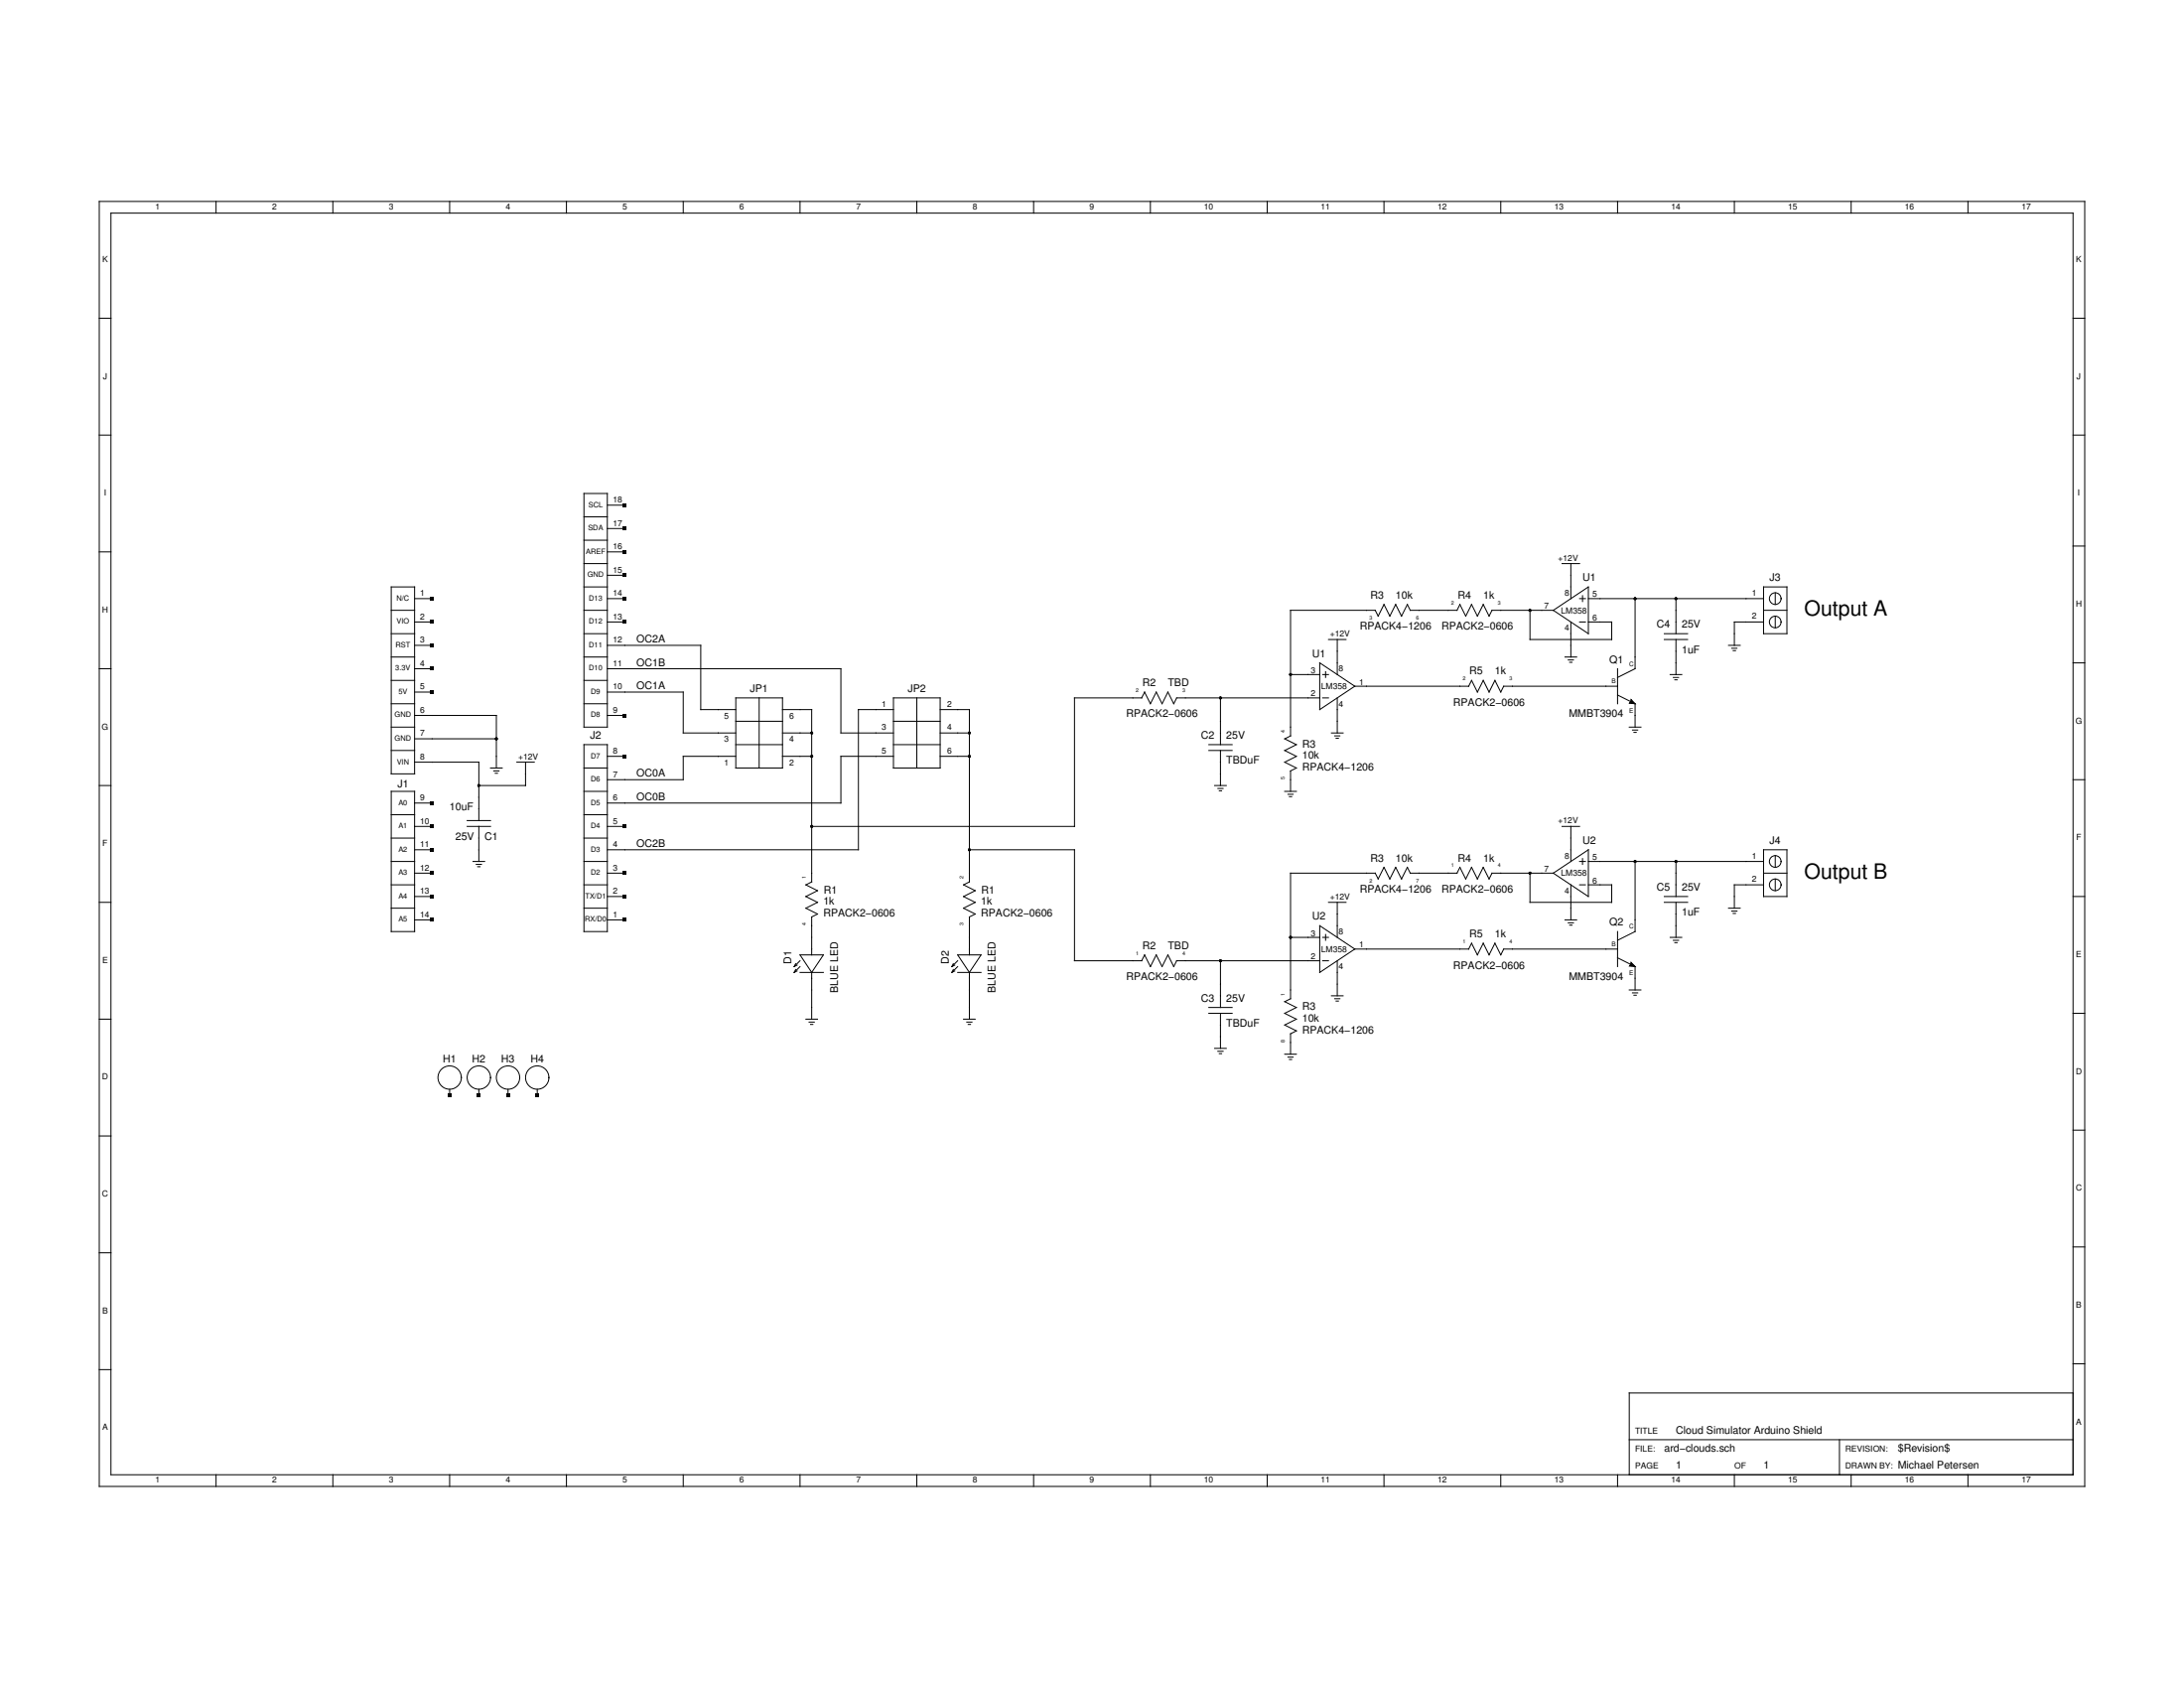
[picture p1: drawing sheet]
<svg xmlns="http://www.w3.org/2000/svg" width="279mm" height="216mm" viewBox="0 0 279 216" stroke-linecap="round" stroke-linejoin="round" font-family="sans-serif">
<g fill="none" stroke="#000" stroke-width=".13">
<path d="M12.7 25.8h254v164.3h-254zM14.2 27.3h251v161.3h-251zM27.6 25.8v1.5M42.6 25.8v1.5M57.5 25.8v1.5M72.5 25.8v1.5M87.4 25.8v1.5M102.3 25.8v1.5M117.3 25.8v1.5M132.2 25.8v1.5M147.2 25.8v1.5M162.1 25.8v1.5"/>
<path d="M177.1 25.8v1.5M192 25.8v1.5M206.9 25.8v1.5M221.9 25.8v1.5M236.8 25.8v1.5M251.8 25.8v1.5M12.7 55.6h1.5M12.7 40.7h1.5M265.2 55.6h1.5M265.2 40.7h1.5M12.7 70.6h1.5M50.1 78.1h2.9"/>
<path d="M50.1 75.1h2.9v23.9h-2.9zM53 79.6h2.3M53 76.6h2.3M74.7 78.1h3M74.7 75.1h3M74.7 63.1h3v29.9h-3zM74.7 72.1h3M74.7 69.1h3M74.7 66.1h3M77.7 70.6h2.2M77.7 79.6h2.2M77.7 76.6h2.2"/>
<path d="M77.7 73.6h2.2M77.7 67.6h2.2M77.7 64.6h2.2M175.9 78.1h-10.8v16M186.8 77.3l.7 1.5 .8-1.5 .7 1.5 .8-1.5 .7 1.5 .4-.7h7.8M186.8 77.3l-.4 .8h-6l-.4-.8-.7 1.5-.8-1.5-.7 1.5-.7-1.5-.8 1.5-.4-.7M195.7 78.1v3.7h10.5v-2.2h-3M198.7 78.1l4.5-3v5.9zM199.8 72.1h2.3M201 72.1v4.5M201 79.6v4.4M202.1 79.6h.7"/>
<path d="M202.1 76.6h.7M202.5 76.2v.7M203.2 76.6h22.4M209.2 76.6v8.9l-2.3 1.2M214.4 76.6v4.4M225.6 79.6h-3.7v2.9M225.6 78.1h3M225.6 75.1h3v5.9h-3zM227.1 75.8v1.5M227.1 78.8v1.5M265.2 69.8h1.5M12.7 85.5h1.5"/>
<path d="M50.1 81h2.9M50.1 84h2.9M50.1 87h2.9M50.1 90h2.9M50.1 93h2.9M50.1 96h2.9M53 85.5h2.3M53 97.5h8.3v7.5M53 91.5h10.5v6.7M53 94.5h10.5M53 88.5h2.3M53 82.5h2.3"/>
<path d="M62.8 98.2h1.4M63.2 98.6h.6M63.4 98.9h.2M66.1 97.5h2.3M67.2 97.5v3h-5.9M74.7 81h3M74.7 84h3M74.7 87h3M74.7 90h3M74.7 95.2h3v23.9h-3zM74.7 98.2h3M77.7 85.5h29.9v8.2h6.7"/>
<path d="M77.7 88.5h9.7v5.2h6.7M77.7 91.5h2.2M77.7 82.5h11.9v8.3h4.5M77.7 96.7h2.2M94.1 96.7h-6.7v3h-9.7M94.1 95.2h6M94.1 89.3h6v8.9h-6zM94.1 92.3h6M97.1 89.3v8.9M100.1 96.7h3.7M100.1 90.8h3.7v22l-.7 .4M100.1 93.7h3.7"/>
<path d="M114.3 90.8h-4.5v17.9h-32.1M114.3 96.7h-6.7v6h-29.9M114.3 95.2h6M114.3 89.3h6v8.9h-6zM114.3 92.3h6M117.3 89.3v8.9M120.3 96.7h3.7M120.3 90.8h3.7v22l-.7 .4M120.3 93.7h3.7M154.6 96h3M154.6 95.2h3M156.1 89.3v5.9"/>
<path d="M156.1 96v4.5M165.1 94.1l-.7 .4 1.4 .7-1.4 .8 1.4 .7-1.4 .8 1.4 .7-.7 .4v2.6M165.1 86.3h3.7M168.8 89.3h-18.3l-.3 .7-.8-1.5-.7 1.5-.8-1.5-.7 1.5-.8-1.5-.3 .8h-8.6v16.4h-33.7M168.8 84.8l4.5 3-4.5 3zM169.2 89.3h.8M169.2 86.3h.8M169.6 85.9v.8M170 81.8h2.2M170.3 93.7h1.5M170.7 94.1h.7M170.9 94.4h.3"/>
<path d="M171.1 81.8v4.5M171.1 89.3v4.4M188.3 87l.7 1.5 .8-1.5 .7 1.5 .7-1.5 .8 1.5 .4-.7h14.5M188.3 87l-.4 .8h-14.6M200.2 84h1.5M200.6 84.4h.7M200.8 84.7h.3M206.9 85.5v4.5M206.9 88.9l2.3 1.1v3M208.4 93h1.5M208.7 89.5l.5 .5-.7-.1zM208.8 93.4h.7"/>
<path d="M209 93.7h.3M212.9 81h3M212.9 81.8h3M213.7 86.3h1.5M214.1 86.7h.6M214.3 87h.3M214.4 81.8v4.5M221.1 82.5h1.5M221.5 82.9h.7M221.7 83.2h.3M265.2 84.8h1.5M265.2 99.7h1.5"/>
<path d="M12.7 100.5h1.5M12.7 115.4h1.5M50.1 101.2h2.9v17.9h-2.9zM50.1 104.2h2.9M50.1 107.2h2.9M50.1 110.2h2.9M50.1 113.2h2.9M50.1 116.2h2.9M53 114.7h2.3M53 108.7h2.3M53 105.7h2.3M53 111.7h2.3"/>
<path d="M53 117.7h2.3M53 102.7h2.3M59.8 105.7h3M59.8 105h3M60.5 110.2h1.5M60.9 110.6h.7M61.1 110.9h.3M61.3 105.7v4.5M74.7 104.2h3M74.7 107.2h3M74.7 101.2h3M74.7 110.2h3"/>
<path d="M74.7 113.2h3M74.7 116.2h3M77.7 114.7h2.2M77.7 105.7h2.2M77.7 111.7h2.2M77.7 117.7h2.2M103.1 113.2l1.5 .7-1.5 .8 1.5 .7-1.5 .8 1.5 .7-.8 .4v4.8M123.3 113.2l1.5 .7-1.5 .8 1.5 .7-1.5 .8 1.5 .7-.8 .4v4.8M124 108.7h13.5v14.2h8.6l.3-.8 .8 1.5 .7-1.5 .8 1.5 .7-1.5 .8 1.5 .3-.7h18.3M155.4 100.5h1.5M155.8 100.8h.7M156 101.1h.3"/>
<path d="M164.4 101.2h1.4M164.8 101.6h.6M165 101.9h.2M165.1 119.9h3.7M168.8 118.4l4.5 3-4.5 3zM169.2 119.9h.8M169.6 119.5v.8M170 115.4h2.2M171.1 115.4v4.5M175.9 111.7h-10.8v16.1M186.8 110.9l.7 1.5 .8-1.5 .7 1.5 .8-1.5 .7 1.5 .4-.7h7.8M186.8 110.9l-.4 .8h-6l-.4-.8-.7 1.5-.8-1.5-.7 1.5-.7-1.5-.8 1.5-.4-.7"/>
<path d="M195.7 111.7v3.7h10.5v-2.2h-3M198.7 111.7l4.5-3v6zM199.8 105.7h2.3M200.2 117.7h1.5M200.6 118h.7M200.8 118.3h.3M201 105.7v4.5M201 113.2v4.5M202.1 110.2h.7M202.1 113.2h.7M202.5 109.8v.8M203.2 110.2h22.4"/>
<path d="M206.9 119.1v4.5M209.2 110.2v8.9l-2.3 1.2M212.9 115.4h3M212.9 114.7h3M213.7 119.9h1.5M214.4 110.2v4.5M214.4 115.4v4.5M221.1 116.2h1.5M221.5 116.5h.7M221.7 116.8h.3M225.6 108.7h3v6h-3zM225.6 113.2h-3.7v3"/>
<path d="M225.6 111.7h3M227.1 109.4v1.5M227.1 112.4v1.5M265.2 114.7h1.5M12.7 130.4h1.5M57.5 139.3v.8M61.3 139.3v.8M65 139.3v.8M68.7 139.3v.8M101.8 124l-.2 .4M101.8 123.3l-.2 .3M102 124.2l-.4 .2"/>
<path d="M102 123.4l-.4 .2M102.3 122.1h3l-1.5 2.3zM102.3 124.4h3M102.3 122.9l-.7 .7M102.3 123.6l-.7 .8M103.1 130.4h1.5M103.5 130.7h.7M103.7 131h.3M103.8 124.4v6M122 124l-.2 .4M122 123.3l-.2 .3M122.1 124.2l-.3 .2"/>
<path d="M122.1 123.4l-.3 .2M122.5 122.1h3l-1.5 2.3zM122.5 124.4h3M122.5 122.9l-.7 .7M122.5 123.6l-.7 .8M123.3 130.4h1.5M123.7 130.7h.6M123.9 131h.3M124 124.4v6M154.6 129.6h3M154.6 128.9h3M155.4 134.1h1.5"/>
<path d="M155.8 134.5h.7M156 134.8h.3M156.1 122.9v6M156.1 129.6v4.5M164.4 134.8h1.4M164.8 135.2h.6M165 135.5h.2M165.1 127.7l-.7 .4 1.4 .8-1.4 .7 1.4 .8-1.4 .7 1.4 .7-.7 .4v2.6M169.2 122.9h.8M170.3 127.4h1.5M170.7 127.7h.7M170.9 128h.3"/>
<path d="M171.1 122.9v4.5M188.3 120.6l.7 1.5 .8-1.5 .7 1.5 .7-1.5 .8 1.5 .4-.7h14.5M188.3 120.6l-.4 .8h-14.6M206.9 122.5l2.3 1.1v3M208.4 126.6h1.5M208.7 123.1l.5 .5h-.7zM208.8 127h.7M209 127.3h.3M214.1 120.3h.6M214.3 120.6h.3M265.2 129.6h1.5M12.7 145.3h1.5"/>
<path d="M265.2 144.5h1.5M265.2 159.5h1.5M12.7 160.2h1.5M12.7 175.2h1.5M265.2 178.2h-56.8v10.4M265.2 174.4h1.5M27.6 188.6v1.5M42.6 188.6v1.5M57.5 188.6v1.5M72.5 188.6v1.5M87.4 188.6v1.5M102.3 188.6v1.5"/>
<path d="M117.3 188.6v1.5M132.2 188.6v1.5M147.2 188.6v1.5M162.1 188.6v1.5M177.1 188.6v1.5M192 188.6v1.5M206.9 188.6v1.5M208.4 184.1h56.8M221.9 188.6v1.5M235.3 184.1v4.5M236.8 188.6v1.5M251.8 188.6v1.5"/>
<circle cx="227.1" cy="79.6" r=".75"/>
<circle cx="227.1" cy="76.6" r=".75"/>
<circle cx="227.1" cy="113.2" r=".75"/>
<circle cx="227.1" cy="110.2" r=".75"/>
<circle cx="57.5" cy="137.8" r="1.49"/>
<circle cx="61.3" cy="137.8" r="1.49"/>
<circle cx="65" cy="137.8" r="1.49"/>
<circle cx="68.7" cy="137.8" r="1.49"/>
</g>
<g fill="#000">
<path d="M55.1 79.3h.4v.5h-.4zM55.1 76.3h.4v.5h-.4zM79.7 70.4h.5v.4h-.5zM79.7 79.3h.5v.5h-.5zM79.7 76.3h.5v.5h-.5zM79.7 73.4h.5v.4h-.5zM79.7 67.4h.5v.4h-.5zM79.7 64.4h.5v.4h-.5zM55.1 85.3h.4v.5h-.4zM55.1 88.3h.4v.4h-.4zM55.1 82.3h.4v.5h-.4zM79.7 96.5h.5v.5h-.5z"/>
<path d="M79.7 91.3h.5v.4h-.5zM208.7 89.5l.5 .5-.7-.1zM55.1 108.5h.4v.4h-.4zM55.1 105.5h.4v.4h-.4zM55.1 114.4h.4v.5h-.4zM55.1 111.5h.4v.4h-.4zM55.1 117.4h.4v.5h-.4zM55.1 102.5h.4v.4h-.4zM79.7 105.5h.5v.4h-.5zM79.7 111.5h.5v.4h-.5zM79.7 114.4h.5v.5h-.5zM79.7 117.4h.5v.5h-.5z"/>
<path d="M57.3 139.8h.4v.5h-.4zM61 139.8h.5v.5h-.5zM64.8 139.8h.4v.5h-.4zM68.5 139.8h.5v.5h-.5zM208.7 123.1l.5 .5h-.7z"/>
<circle cx="195.7" cy="78.1" r=".19"/>
<circle cx="209.2" cy="76.6" r=".19"/>
<circle cx="214.4" cy="76.6" r=".19"/>
<circle cx="63.5" cy="94.5" r=".19"/>
<circle cx="103.8" cy="96.7" r=".19"/>
<circle cx="103.8" cy="93.7" r=".19"/>
<circle cx="124" cy="96.7" r=".19"/>
<circle cx="124" cy="93.7" r=".19"/>
<circle cx="156.1" cy="89.3" r=".19"/>
<circle cx="165.1" cy="86.3" r=".19"/>
<circle cx="61.3" cy="100.5" r=".19"/>
<circle cx="103.8" cy="105.7" r=".19"/>
<circle cx="124" cy="108.7" r=".19"/>
<circle cx="165.1" cy="119.9" r=".19"/>
<circle cx="195.7" cy="111.7" r=".19"/>
<circle cx="209.2" cy="110.2" r=".19"/>
<circle cx="214.4" cy="110.2" r=".19"/>
<circle cx="156.1" cy="122.9" r=".19"/>
</g>
<g font-size="2.7">
<text x="230.8" y="78.8">Output A</text>
<text x="230.8" y="112.4">Output B</text>
</g>
<g font-size="1.3">
<text x="175.3" y="76.6">R3</text>
<text x="178.5" y="76.6">10k</text>
<text x="186.5" y="76.6">R4</text>
<text x="189.8" y="76.6">1k</text>
<text x="202.5" y="74.3">U1</text>
<text x="226.4" y="74.3">J3</text>
<text x="81.4" y="82.2">OC2A</text>
<text x="174" y="80.6">RPACK4−1206</text>
<text x="184.4" y="80.6">RPACK2−0606</text>
<text x="211.9" y="80.3">C4</text>
<text x="215.2" y="83.5">1uF</text>
<text x="215.2" y="80.3">25V</text>
<text x="81.4" y="85.2">OC1B</text>
<text x="81.4" y="88.1">OC1A</text>
<text x="96" y="88.5">JP1</text>
<text x="116.1" y="88.5">JP2</text>
<text x="146.2" y="87.8">R2</text>
<text x="149.4" y="87.8">TBD</text>
<text x="167.9" y="84">U1</text>
<text x="188" y="86.3">R5</text>
<text x="191.2" y="86.3">1k</text>
<text x="205.9" y="84.8">Q1</text>
<text x="75.5" y="94.5">J2</text>
<text x="144.1" y="91.7">RPACK2−0606</text>
<text x="153.7" y="94.5">C2</text>
<text x="156.9" y="94.5">25V</text>
<text x="166.6" y="95.6">R3</text>
<text x="185.9" y="90.3">RPACK2−0606</text>
<text x="200.7" y="91.7">MMBT3904</text>
<text x="50.9" y="100.7">J1</text>
<text x="81.4" y="99.4">OC0A</text>
<text x="156.9" y="97.7">TBDuF</text>
<text x="166.6" y="97.1">10k</text>
<text x="166.6" y="98.6">RPACK4−1206</text>
<text x="57.5" y="103.7">10uF</text>
<text x="58.3" y="107.4">25V</text>
<text x="62" y="107.5">C1</text>
<text x="81.4" y="102.3">OC0B</text>
<text x="202.5" y="107.9">U2</text>
<text x="226.4" y="107.9">J4</text>
<text x="81.4" y="108.3">OC2B</text>
<text x="175.3" y="110.2">R3</text>
<text x="178.5" y="110.2">10k</text>
<text x="186.5" y="110.2">R4</text>
<text x="189.8" y="110.2">1k</text>
<text x="211.9" y="113.9">C5</text>
<text x="215.2" y="113.9">25V</text>
<text x="105.3" y="115.8">1k</text>
<text x="105.3" y="117.3">RPACK2−0606</text>
<text x="105.4" y="114.3">R1</text>
<text x="125.5" y="115.8">1k</text>
<text x="125.5" y="117.3">RPACK2−0606</text>
<text x="125.5" y="114.3">R1</text>
<text x="167.9" y="117.7">U2</text>
<text x="174" y="114.2">RPACK4−1206</text>
<text x="184.4" y="114.2">RPACK2−0606</text>
<text x="188" y="119.9">R5</text>
<text x="191.2" y="119.9">1k</text>
<text x="205.9" y="118.4">Q2</text>
<text x="215.2" y="117.1">1uF</text>
<text x="101.2" y="123.3" transform="rotate(-90 101.2 123.3)">D1</text>
<text x="121.4" y="123.3" transform="rotate(-90 121.4 123.3)">D2</text>
<text x="144.1" y="125.4">RPACK2−0606</text>
<text x="146.2" y="121.4">R2</text>
<text x="149.4" y="121.4">TBD</text>
<text x="185.9" y="123.9">RPACK2−0606</text>
<text x="200.7" y="125.3">MMBT3904</text>
<text x="107.2" y="127" transform="rotate(-90 107.2 127)">BLUE LED</text>
<text x="127.4" y="127" transform="rotate(-90 127.4 127)">BLUE LED</text>
<text x="153.7" y="128.1">C3</text>
<text x="156.9" y="131.3">TBDuF</text>
<text x="156.9" y="128.1">25V</text>
<text x="166.6" y="130.7">10k</text>
<text x="166.6" y="129.2">R3</text>
<text x="56.7" y="135.9">H1</text>
<text x="60.4" y="135.9">H2</text>
<text x="64.1" y="135.9">H3</text>
<text x="67.9" y="135.9">H4</text>
<text x="166.6" y="132.2">RPACK4−1206</text>
<text x="212.9" y="185.6">ard−clouds.sch</text>
<text x="214.4" y="183.4">Cloud Simulator Arduino Shield</text>
<text x="242.8" y="185.6">$Revision$</text>
<text x="214.4" y="187.9">1</text>
<text x="225.6" y="187.9">1</text>
<text x="242.8" y="187.9">Michael Petersen</text>
</g>
<g font-size="1.1">
<text x="19.9" y="26.8">1</text>
<text x="34.8" y="26.8">2</text>
<text x="49.8" y="26.8">3</text>
<text x="64.7" y="26.8">4</text>
<text x="79.6" y="26.8">5</text>
<text x="94.6" y="26.8">6</text>
<text x="109.5" y="26.8">7</text>
<text x="124.5" y="26.8">8</text>
<text x="139.4" y="26.8">9</text>
<text x="154" y="26.8">10</text>
<text x="169" y="26.8">11</text>
<text x="183.9" y="26.8">12</text>
<text x="198.9" y="26.8">13</text>
<text x="213.8" y="26.8">14</text>
<text x="228.7" y="26.8">15</text>
<text x="243.7" y="26.8">16</text>
<text x="258.6" y="26.8">17</text>
<text x="13.1" y="33.5">K</text>
<text x="265.6" y="33.5">K</text>
<text x="13.2" y="48.5">J</text>
<text x="265.7" y="48.5">J</text>
<text x="13.3" y="63.4">I</text>
<text x="78.4" y="64.3">18</text>
<text x="265.8" y="63.4">I</text>
<text x="78.4" y="70.3">16</text>
<text x="78.4" y="67.3">17</text>
<text x="199.3" y="71.7">+12V</text>
<text x="53.8" y="76.2">1</text>
<text x="78.4" y="76.2">14</text>
<text x="78.4" y="73.2">15</text>
<text x="197.6" y="77.9">7</text>
<text x="200.2" y="76.2">8</text>
<text x="203.7" y="76.4">5</text>
<text x="224.1" y="76.2">1</text>
<text x="265.6" y="77.6">H</text>
<text x="13.1" y="78.3">H</text>
<text x="53.8" y="82.2">3</text>
<text x="53.8" y="79.2">2</text>
<text x="78.4" y="79.2">13</text>
<text x="78.4" y="82.2">12</text>
<text x="170.1" y="81.4">+12V</text>
<text x="199.7" y="78.4">LM358</text>
<text x="200.2" y="80.7">4</text>
<text x="203.7" y="79.4">6</text>
<text x="224.1" y="79.2">2</text>
<text x="53.8" y="85.2">4</text>
<text x="53.8" y="88.2">5</text>
<text x="78.4" y="85.2">11</text>
<text x="78.4" y="88.2">10</text>
<text x="167.7" y="86.1">3</text>
<text x="167.7" y="89.1">2</text>
<text x="169" y="88.1">LM358</text>
<text x="171.3" y="85.9">8</text>
<text x="173.9" y="87.6">1</text>
<text x="13" y="93.3">G</text>
<text x="53.8" y="91.2">6</text>
<text x="53.8" y="94.2">7</text>
<text x="78.4" y="91.2">9</text>
<text x="92.6" y="94.9">3</text>
<text x="92.6" y="91.9">5</text>
<text x="101" y="94.9">4</text>
<text x="101" y="91.9">6</text>
<text x="112.8" y="90.4">1</text>
<text x="112.8" y="93.4">3</text>
<text x="121.2" y="90.4">2</text>
<text x="121.2" y="93.4">4</text>
<text x="171.3" y="90.4">4</text>
<text x="265.5" y="92.5">G</text>
<text x="53.8" y="97.1">8</text>
<text x="66.3" y="97.1">+12V</text>
<text x="78.4" y="99.4">7</text>
<text x="78.4" y="96.4">8</text>
<text x="92.6" y="97.9">1</text>
<text x="101" y="97.9">2</text>
<text x="112.8" y="96.4">5</text>
<text x="121.2" y="96.4">6</text>
<text x="53.8" y="105.4">10</text>
<text x="53.8" y="102.4">9</text>
<text x="78.4" y="102.4">6</text>
<text x="78.4" y="105.4">5</text>
<text x="199.3" y="105.3">+12V</text>
<text x="265.6" y="107.5">F</text>
<text x="13.1" y="108.2">F</text>
<text x="53.8" y="108.4">11</text>
<text x="53.8" y="111.3">12</text>
<text x="78.4" y="108.4">4</text>
<text x="78.4" y="111.3">3</text>
<text x="197.6" y="111.5">7</text>
<text x="199.7" y="112.1">LM358</text>
<text x="200.2" y="109.8">8</text>
<text x="203.7" y="110">5</text>
<text x="203.7" y="113">6</text>
<text x="224.1" y="109.8">1</text>
<text x="224.1" y="112.8">2</text>
<text x="53.8" y="114.3">13</text>
<text x="53.8" y="117.3">14</text>
<text x="78.4" y="114.3">2</text>
<text x="78.4" y="117.3">1</text>
<text x="167.7" y="119.7">3</text>
<text x="170.1" y="115">+12V</text>
<text x="171.3" y="119.5">8</text>
<text x="200.2" y="114.3">4</text>
<text x="13.1" y="123.2">E</text>
<text x="167.7" y="122.7">2</text>
<text x="169" y="121.8">LM358</text>
<text x="171.3" y="124">4</text>
<text x="173.9" y="121.2">1</text>
<text x="265.6" y="122.4">E</text>
<text x="265.6" y="137.4">D</text>
<text x="13.1" y="138.1">D</text>
<text x="13.1" y="153.1">C</text>
<text x="265.6" y="152.3">C</text>
<text x="13.1" y="168">B</text>
<text x="265.6" y="167.2">B</text>
<text x="13.1" y="182.9">A</text>
<text x="209.2" y="185.6">FILE:</text>
<text x="209.2" y="183.4">TITLE</text>
<text x="236.1" y="185.6">REVISION:</text>
<text x="265.6" y="182.2">A</text>
<text x="19.9" y="189.6">1</text>
<text x="34.8" y="189.6">2</text>
<text x="49.8" y="189.6">3</text>
<text x="64.7" y="189.6">4</text>
<text x="79.6" y="189.6">5</text>
<text x="94.6" y="189.6">6</text>
<text x="109.5" y="189.6">7</text>
<text x="124.5" y="189.6">8</text>
<text x="139.4" y="189.6">9</text>
<text x="154" y="189.6">10</text>
<text x="169" y="189.6">11</text>
<text x="183.9" y="189.6">12</text>
<text x="198.9" y="189.6">13</text>
<text x="209.2" y="187.9">PAGE</text>
<text x="213.8" y="189.6">14</text>
<text x="221.9" y="187.9">OF</text>
<text x="228.7" y="189.6">15</text>
<text x="236.1" y="187.9">DRAWN BY:</text>
<text x="243.7" y="189.6">16</text>
<text x="258.6" y="189.6">17</text>
</g>
<g font-size=".9">
<text x="75.3" y="64.9">SCL</text>
<text x="74.9" y="70.8">AREF</text>
<text x="75.2" y="67.9">SDA</text>
<text x="50.7" y="76.8">N/C</text>
<text x="75.2" y="73.8">GND</text>
<text x="75.3" y="76.8">D13</text>
<text x="50.6" y="82.8">RST</text>
<text x="50.7" y="79.8">VIO</text>
<text x="75.3" y="82.8">D11</text>
<text x="75.3" y="79.8">D12</text>
<text x="50.6" y="85.8">3.3V</text>
<text x="51" y="88.8">5V</text>
<text x="75.3" y="85.8">D10</text>
<text x="75.6" y="88.8">D9</text>
<text x="50.5" y="91.8">GND</text>
<text x="50.5" y="94.7">GND</text>
<text x="75.6" y="91.8">D8</text>
<text x="50.8" y="97.7">VIN</text>
<text x="75.6" y="97">D7</text>
<text x="75.6" y="100">D6</text>
<text x="51" y="106">A1</text>
<text x="51" y="103">A0</text>
<text x="75.6" y="106">D4</text>
<text x="75.6" y="103">D5</text>
<text x="51" y="108.9">A2</text>
<text x="51" y="111.9">A3</text>
<text x="75.6" y="108.9">D3</text>
<text x="75.6" y="111.9">D2</text>
<text x="51" y="114.9">A4</text>
<text x="51" y="117.9">A5</text>
<text x="74.8" y="117.9">RX/D0</text>
<text x="74.9" y="114.9">TX/D1</text>
</g>
<g font-size=".8">
<text x="206.2" y="87.4">B</text>
<text x="208.4" y="85.2">C</text>
<text x="208.4" y="91.1">E</text>
<text x="208.4" y="118.8">C</text>
<text x="206.2" y="121">B</text>
<text x="208.4" y="124.8">E</text>
</g>
<g font-size=".7">
<text x="185.6" y="77.3">2</text>
<text x="191.6" y="77.3">3</text>
<text x="175.2" y="79.3">3</text>
<text x="181.2" y="79.3">6</text>
<text x="145.3" y="88.5">2</text>
<text x="151.3" y="88.5">3</text>
<text x="187.1" y="87">2</text>
<text x="193.1" y="87">3</text>
<text x="164.4" y="93.7" transform="rotate(-90 164.4 93.7)">4</text>
<text x="164.4" y="99.7" transform="rotate(-90 164.4 99.7)">5</text>
<text x="103.1" y="112.4" transform="rotate(-90 103.1 112.4)">1</text>
<text x="123.3" y="112.4" transform="rotate(-90 123.3 112.4)">2</text>
<text x="175.2" y="112.9">2</text>
<text x="181.2" y="112.9">7</text>
<text x="185.6" y="110.9">1</text>
<text x="191.6" y="110.9">4</text>
<text x="103.1" y="118.4" transform="rotate(-90 103.1 118.4)">4</text>
<text x="123.3" y="118.4" transform="rotate(-90 123.3 118.4)">3</text>
<text x="145.3" y="122.1">1</text>
<text x="151.3" y="122.1">4</text>
<text x="187.1" y="120.6">1</text>
<text x="193.1" y="120.6">4</text>
<text x="164.4" y="127.4" transform="rotate(-90 164.4 127.4)">1</text>
<text x="164.4" y="133.3" transform="rotate(-90 164.4 133.3)">8</text>
</g>
</svg>
